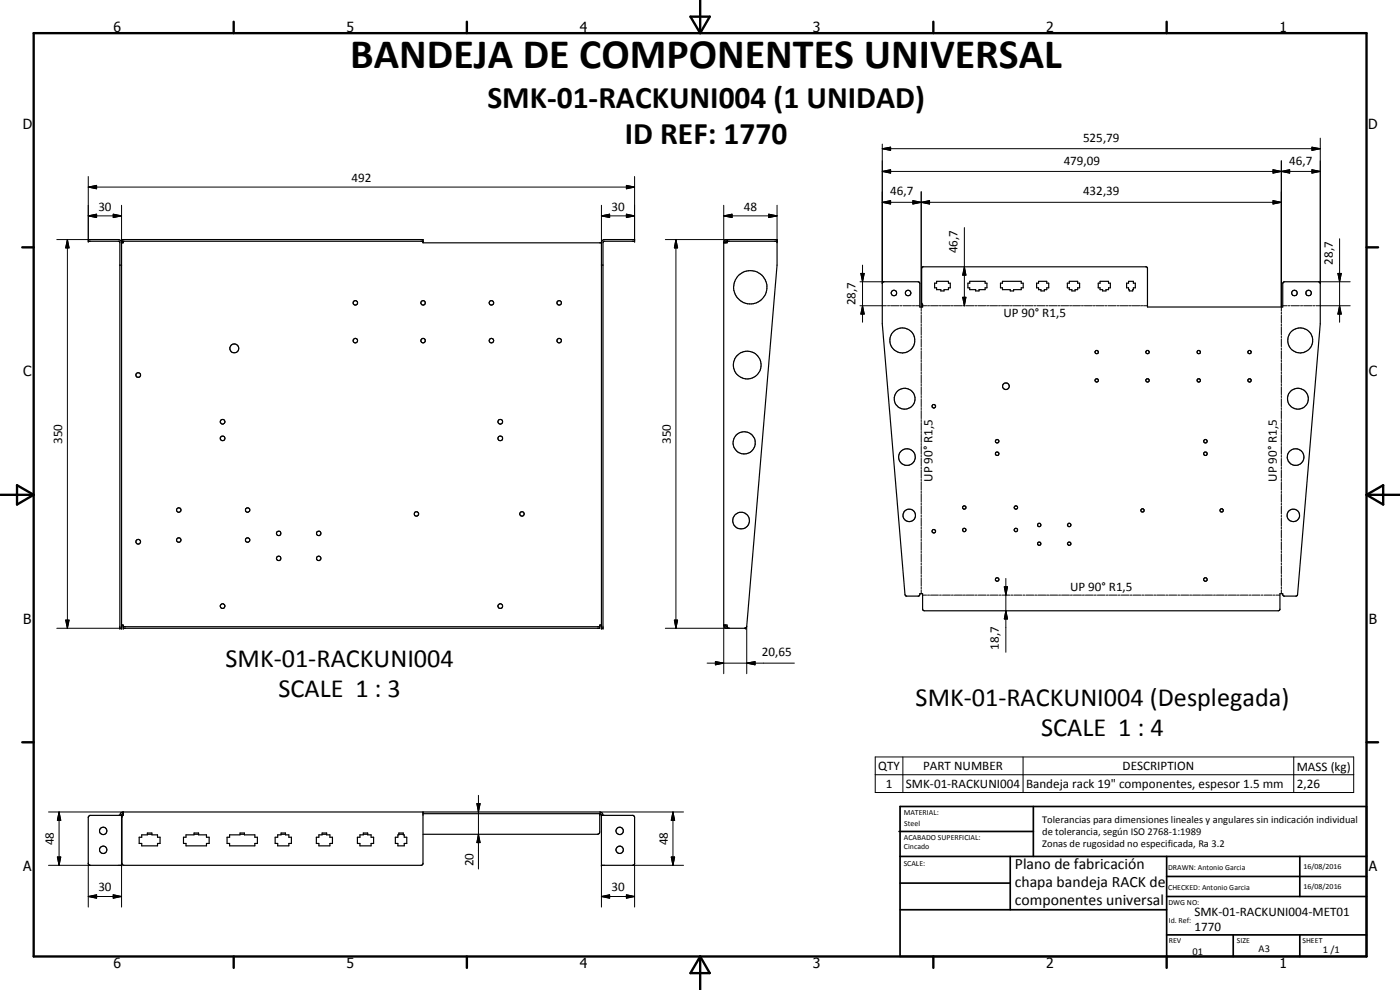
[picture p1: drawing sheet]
<svg xmlns="http://www.w3.org/2000/svg" width="420mm" height="297mm" viewBox="0 0 420 297" stroke-linecap="round" stroke-linejoin="round" font-family="sans-serif">
<g fill="none" stroke="#000" stroke-width=".35">
<path d="M26.5 71.9h9.2l.8 .7v115.9h-.5v-115.8l-.4-.3h-9.1zM36 79.5h.5M37 72.4v.5h-.5M126.9 72.4h-90.3v-.5h90.3v1h53.6M180.5 79.5h.5M180.7 72.3l.6-.4h9.1v.5h-9.1l-.3 .5v115.6h-.5v-115.9zM217.2 72.9l.2-.6 .6-.4h15.2v7.6l-9.1 108.4-.5 .6M217.2 72.9v114.6M218.2 71.9v1h-1M233.2 72.4h-15.2l-.3 .5M264.9 84.8l.4-.3 10.5 .1 .2 .4v7.1h.9v-.8l-.3-.3v-10.4l.3-.5h67.1l.4 .3v11.7h40.6v-7.1l.2-.4h10.8l.2 .4v12.2l-6.9 81.5-.3 .2h-3.7l-.3-.3v-.5h-.9v4.8l-.5 .4h-106.2l-.4-.3-.1-4.9h-.9v.5l-.3 .3h-3.7l-.4-.5-6.8-81.2zM280.5 85h.6v-.6h3.5v.6h.6v1.4h-.6v.5h-1.3v.4h-.9v-.4h-1.3v-.5h-.6z"/>
<path d="M290.5 85h.5v-.6h4.6v.6h.6v1.4h-.6v.5h-1.8v.4h-1v-.4h-1.8v-.5h-.5zM300.3 85h.6v-.6h5.6v.6h.6v1.4h-.6v.5h-2.3v.4h-1v-.4h-2.3v-.5h-.6zM311.1 85h.6v-.6h2.4v.6h.6v1.4h-.6v.5h-.7v.4h-1v-.4h-.7v-.5h-.6zM320.3 85h.6v-.6h2.5v.6h.6v1.4h-.6v.5h-.7v.4h-1v-.4h-.8v-.5h-.6zM329.6 85h.5v-.6h2.6v.6h.5v1.4h-.5v.5h-.8v.4h-1v-.4h-.8v-.5h-.5zM338.1 85h.6v-.6h1.4v.6h.6v1.4h-.6l-.2 .9h-1l-.2-.9h-.6zM36.5 187.5h.5v1h143v-1h.5M37 188h143M217.2 187.5l.2 .6 .6 .4h5.8v-.2M217.2 187.5h1v.5M217.7 187.5l.2 .5h.3M218.2 188l.5 .5"/>
<path d="M26.6 245l.4-.4h9.5v15h-9.5l-.4-.3zM37 243.6v1l-.4 .5v14l.5 .5h89.4l.4-.5v-15.5M37 243.6l-.8 .4-.2 .6M37 244.1l-.5 .5M37 243.6h143l.6 .2 .4 .8M41.8 251.2h.7v-.7h1.7v-.6h1.4v.6h1.7v.7h.7v1.9h-.7v.7h-4.8v-.7h-.7zM44.2 250.3h1.4M55.1 251.2h.7v-.7h2.4v-.6h1.4v.6h2.4v.7h.8v1.9h-.8v.7h-6.2v-.7h-.7zM58.2 250.3h1.4M68.1 251.2h.8v-.7h3.1v-.6h1.4v.6h3.1v.7h.7v1.9h-.7v.7h-7.6v-.7h-.8zM72 250.3h1.4M82.6 251.2h.7v-.7h1.1v-.6h1.3v.6h1v.7h.7v1.9h-.7v.7h-3.4v-.7h-.7z"/>
<path d="M84.4 250.3h1.3M94.9 251.2h.8v-.7h1v-.6h1.3v.6h1v.7h.8v1.9h-.8v.7h-3.3v-.7h-.8zM96.7 250.3h1.3M107.3 251.2h.7v-.7h1v-.6h1.4v.6h1v.7h.7v1.9h-.7v.7h-3.4v-.7h-.7zM109 250.3h1.4M119.7 249.9h1.3v.6h.3v.7h.8v1.9h-.8v.7h-1.9v-.7h-.8v-1.9h.8v-.7h.3zM119.7 250.3h1.3M126.9 244.1h53.1M180 244.1v5.5l-.3 .6-.4 .1h-52.4M180 244.1l.5 .5M180.5 244.6h9.5l.4 .4v14.1l-.3 .4-9.6 .1z"/>
<circle cx="106.6" cy="90.9" r=".67"/>
<circle cx="127" cy="90.9" r=".66"/>
<circle cx="147.5" cy="90.9" r=".66"/>
<circle cx="167.8" cy="90.9" r=".66"/>
<circle cx="225.2" cy="86.2" r="5"/>
<circle cx="268.3" cy="87.9" r=".82"/>
<circle cx="272.5" cy="87.9" r=".83"/>
<circle cx="388.5" cy="87.9" r=".84"/>
<circle cx="392.7" cy="87.9" r=".82"/>
<circle cx="41.5" cy="112.5" r=".7"/>
<circle cx="70.3" cy="104.5" r="1.34"/>
<circle cx="106.7" cy="102.2" r=".68"/>
<circle cx="127" cy="102.2" r=".68"/>
<circle cx="147.5" cy="102.2" r=".66"/>
<circle cx="167.8" cy="102.2" r=".66"/>
<circle cx="224.3" cy="109.5" r="4.2"/>
<circle cx="270.8" cy="102.1" r="3.8"/>
<circle cx="271.5" cy="119.6" r="3.1"/>
<circle cx="301.9" cy="115.9" r="1"/>
<circle cx="329.1" cy="114.1" r=".5"/>
<circle cx="329.1" cy="105.6" r=".49"/>
<circle cx="344.4" cy="114.1" r=".5"/>
<circle cx="344.4" cy="105.6" r=".52"/>
<circle cx="359.8" cy="114.1" r=".5"/>
<circle cx="359.8" cy="105.6" r=".52"/>
<circle cx="375" cy="105.7" r=".52"/>
<circle cx="375" cy="114.1" r=".49"/>
<circle cx="389.5" cy="119.6" r="3.1"/>
<circle cx="390.2" cy="102.1" r="3.8"/>
<circle cx="66.8" cy="131.5" r=".71"/>
<circle cx="66.8" cy="126.5" r=".71"/>
<circle cx="150.1" cy="126.5" r=".71"/>
<circle cx="150.1" cy="131.5" r=".7"/>
<circle cx="223.3" cy="132.9" r="3.3"/>
<circle cx="272.2" cy="137.1" r="2.5"/>
<circle cx="280.3" cy="121.9" r=".53"/>
<circle cx="299.2" cy="132.4" r=".52"/>
<circle cx="299.3" cy="136.1" r=".54"/>
<circle cx="361.8" cy="136.1" r=".53"/>
<circle cx="361.8" cy="132.4" r=".52"/>
<circle cx="388.8" cy="137.2" r="2.49"/>
<circle cx="53.6" cy="153" r=".67"/>
<circle cx="74.3" cy="153" r=".66"/>
<circle cx="125" cy="154.2" r=".66"/>
<circle cx="156.6" cy="154.2" r=".66"/>
<circle cx="222.4" cy="156.2" r="2.52"/>
<circle cx="272.9" cy="154.6" r="1.87"/>
<circle cx="280.3" cy="159.4" r=".53"/>
<circle cx="289.4" cy="159" r=".51"/>
<circle cx="289.4" cy="152.3" r=".5"/>
<circle cx="304.9" cy="159" r=".51"/>
<circle cx="304.9" cy="152.3" r=".5"/>
<circle cx="311.9" cy="157.5" r=".5"/>
<circle cx="320.9" cy="157.5" r=".52"/>
<circle cx="342.9" cy="153.1" r=".51"/>
<circle cx="366.6" cy="153.1" r=".5"/>
<circle cx="388.1" cy="154.6" r="1.87"/>
<circle cx="41.5" cy="162.5" r=".71"/>
<circle cx="53.6" cy="162" r=".68"/>
<circle cx="74.3" cy="162" r=".66"/>
<circle cx="83.6" cy="160" r=".66"/>
<circle cx="83.6" cy="167.5" r=".67"/>
<circle cx="95.6" cy="167.5" r=".66"/>
<circle cx="95.7" cy="160" r=".67"/>
<circle cx="299.3" cy="173.9" r=".53"/>
<circle cx="311.9" cy="163.1" r=".51"/>
<circle cx="320.9" cy="163.1" r=".51"/>
<circle cx="361.8" cy="173.9" r=".53"/>
<circle cx="66.8" cy="181.9" r=".7"/>
<circle cx="150.2" cy="181.9" r=".7"/>
<circle cx="31" cy="249.3" r="1.09"/>
<circle cx="31" cy="255" r="1.09"/>
<circle cx="186" cy="255" r="1.11"/>
<circle cx="186" cy="249.3" r="1.11"/>
</g>
<g fill="#000">
<circle cx="26.5" cy="71.9" r=".18"/>
<circle cx="26.5" cy="72.4" r=".18"/>
<circle cx="36.6" cy="72.4" r=".18"/>
<circle cx="36.6" cy="71.9" r=".18"/>
<circle cx="37" cy="72.4" r=".18"/>
<circle cx="126.9" cy="71.9" r=".18"/>
<circle cx="126.9" cy="72.4" r=".18"/>
<circle cx="190.4" cy="71.9" r=".18"/>
<circle cx="190.4" cy="72.4" r=".18"/>
<circle cx="218.2" cy="71.9" r=".18"/>
<circle cx="218.2" cy="72.4" r=".18"/>
<circle cx="233.2" cy="71.9" r=".18"/>
<circle cx="233.2" cy="72.4" r=".18"/>
<circle cx="36" cy="188.5" r=".18"/>
<circle cx="36.5" cy="188.5" r=".18"/>
<circle cx="37" cy="188" r=".18"/>
<circle cx="37" cy="188.5" r=".18"/>
<circle cx="180.5" cy="188.5" r=".18"/>
<circle cx="181" cy="188.5" r=".18"/>
<circle cx="218.2" cy="188" r=".18"/>
<circle cx="223.8" cy="188.5" r=".18"/>
<circle cx="36.5" cy="259.6" r=".18"/>
<circle cx="36.5" cy="244.6" r=".18"/>
<circle cx="180.5" cy="244.6" r=".18"/>
<circle cx="180.5" cy="259.6" r=".18"/>
</g>
<g fill="none" stroke="#000" stroke-width=".3">
<path d="M26.5 56.1l2.5-.5v1zM26.5 56.1h163.9M26.5 53v18.9M188 55.6l2.4 .5-2.4 .5zM190.4 53v18.9M264.8 44.6l2.5-.4v.9zM264.8 51.4l2.5-.5v1zM264.8 43.2v41.8M264.8 44.6h131.4M264.8 51.4h131.4M276.5 57.5v35.8M382 50.9l2.5 .5-2.5 .5z"/>
<path d="M382 50.9v1l5-1v1zM384.5 51.4l2.5-.5v1zM384.5 48.3v45M393.7 44.2l2.5 .4-2.5 .5zM393.7 50.9l2.5 .5-2.5 .5zM396.2 41.4v43.6M17 71.9h10.1M20.2 71.9l.5 2.5h-1zM20.2 71.9v116.6M26.5 64.8l2.5-.5v1zM26.5 64.8h10M34 64.3l2.5 .5-2.5 .5z"/>
<path d="M36.5 61.6v11.3M180.5 64.8l2.5-.5v1zM180.5 64.8h9.9M180.5 61.6v11.3M188 64.3l2.4 .5-2.4 .5zM199.7 71.9h19.2M202.8 71.9l.6 2.5h-1zM202.8 71.9v116.6M217.2 64.8l2.5-.5v1zM217.2 64.8h16M217.2 61.6v11.3M230.7 64.3l2.5 .5-2.5 .5z"/>
<path d="M233.2 61.6v10.8M258.9 79.5v17.2M264.8 60.7l2.5-.5v1zM264.8 60.7h119.7M274 60.2l2.5 .5-2.5 .5zM274 60.2l5 1v-1l-5 1zM276.5 60.7l2.5-.5v1zM289.4 68.3v23.4M382 60.2l2.5 .5-2.5 .5zM402 71.6v25.1M258.1 91.7h7.9M258.1 84.5h7.2"/>
<path d="M258.3 82h1.1l-.5 2.5zM258.9 91.7l.5 2.5h-1.1zM266.3 91.7h.7M267.3 91.7h2.5M270.1 91.7h.6M271 91.7h2.5M273.8 91.7h.7M274.8 91.7h1.2M276.5 93.6v.6M276.5 94.5v2.4M276.5 97.2v.6M276.5 98.1v2.4"/>
<path d="M276.9 91.7h1.2M278.4 91.7h.6M279.3 91.7h2.3M281.9 91.7h.6M282.8 91.7h2.4M285.4 91.7h.7M286.3 91.7h2.4M288.9 89.2h1l-.5 2.5zM289 91.7h.6M289.4 80.1l.5 2.4h-1zM289.9 91.7h2.4M292.6 91.7h.5"/>
<path d="M293.4 91.7h2.4M296.1 91.7h.6M297 91.7h2.4M299.7 91.7h.6M300.6 91.7h2.3M303.2 91.7h.6M304.1 91.7h2.4M306.8 91.7h.6M307.7 91.7h2.3M310.3 91.7h.6M311.2 91.7h2.4M313.9 91.7h.6"/>
<path d="M314.8 91.7h2.3M317.4 91.7h.6M318.3 91.7h2.4M321 91.7h.6M321.9 91.7h2.4M324.6 91.7h.6M325.4 91.7h2.4M328.1 91.7h.6M329 91.7h2.4M331.7 91.7h.6M332.6 91.7h2.3M335.2 91.7h.6"/>
<path d="M336.1 91.7h2.4M338.7 91.7h.7M339.6 91.7h2.4M342.3 91.7h.6M343.2 91.7h1.2M384.5 93.6v.6M384.5 94.5v2.4M384.5 97.2v.6M384.5 98.1v2.4M385 91.7h1.2M386.5 91.7h.7M387.5 91.7h2.5"/>
<path d="M390.3 91.7h.6M391.2 91.7h2.5M394 91.7h.7M395 91.7h10.2M395.7 84.5h9.5M401.5 82h1l-.5 2.5zM402 91.7l.5 2.5h-1zM276.5 100.8v.6M276.5 101.7v2.4M276.5 104.4v.6M276.5 105.3v2.4M276.5 107.9v.7"/>
<path d="M276.5 108.9v2.4M276.5 111.5v.6M276.5 112.4v2.5M276.5 115.1v.6M276.5 116v2.4M276.5 118.7v.6M276.5 119.6v2.4M384.5 100.8v.6M384.5 101.7v2.4M384.5 104.4v.6M384.5 105.3v2.4M384.5 107.9v.7"/>
<path d="M384.5 108.9v2.4M384.5 111.5v.6M384.5 112.4v2.5M384.5 115.1v.6M384.5 116v2.4M384.5 118.7v.6M384.5 119.6v2.4M276.5 122.3v.6M276.5 123.2v2.4M276.5 125.9v.6M276.5 126.8v2.4M276.5 129.5v.5"/>
<path d="M276.5 130.3v2.5M276.5 133.1v.5M276.5 133.9v2.4M276.5 136.7v.5M276.5 137.5v2.4M384.5 122.3v.6M384.5 123.2v2.4M384.5 125.9v.6M384.5 126.8v2.4M384.5 129.5v.5M384.5 130.3v2.5M384.5 133.1v.5"/>
<path d="M384.5 133.9v2.4M384.5 136.7v.5M384.5 137.5v2.4M276.5 140.2v.6M276.5 141.1v2.4M276.5 143.8v.6M276.5 144.7v2.4M276.5 147.4v.6M276.5 148.3v2.4M276.5 151v.6M276.5 151.8v2.4M276.5 154.6v.6"/>
<path d="M276.5 155.4v2.5M276.5 158.1v.6M276.5 159v2.4M384.5 140.2v.6M384.5 141.1v2.4M384.5 143.8v.6M384.5 144.7v2.4M384.5 147.4v.6M384.5 148.3v2.4M384.5 151v.6M384.5 151.8v2.4M384.5 154.6v.6"/>
<path d="M384.5 155.4v2.5M384.5 158.1v.6M384.5 159v2.4M276.5 161.7v.6M276.5 162.6v2.4M276.5 165.3v.6M276.5 166.2v2.4M276.5 168.9v.6M276.5 169.8v2.4M276.5 172.5v.6M276.5 173.4v2.4M276.5 176.1v.6"/>
<path d="M276.5 177v1.1M276.9 178.6h1.2M278.4 178.6h.6M279.3 178.6h2.3M282 178.6h.5M282.9 178.6h2.3M285.5 178.6h.6M286.4 178.6h2.4M289.1 178.6h.6M290 178.6h2.4M292.7 178.6h.6M293.6 178.6h2.3"/>
<path d="M296.2 178.6h.6M297.1 178.6h2.4M299.8 178.6h.6M300.7 178.6h2.4M301.4 176.1h1l-.5 2.5zM301.9 173.6v22.1M303.4 178.6h.6M304.3 178.6h2.4M307 178.6h.5M307.9 178.6h2.3M310.5 178.6h.6M311.4 178.6h2.4"/>
<path d="M314.1 178.6h.6M315 178.6h2.4M317.7 178.6h.6M318.6 178.6h2.4M321.3 178.6h.5M322.1 178.6h2.5M324.9 178.6h.5M325.7 178.6h2.4M328.4 178.6h.6M329.3 178.6h2.4M332 178.6h.6M332.9 178.6h2.4"/>
<path d="M335.6 178.6h.6M336.5 178.6h2.4M339.2 178.6h.6M340.1 178.6h2.3M342.7 178.6h.6M343.6 178.6h2.4M346.3 178.6h.6M347.2 178.6h2.4M349.9 178.6h.6M350.8 178.6h2.3M353.5 178.6h.5M354.4 178.6h2.3"/>
<path d="M357 178.6h.6M357.9 178.6h2.4M360.6 178.6h.6M361.5 178.6h2.4M364.2 178.6h.6M365.1 178.6h2.3M367.7 178.6h.6M368.6 178.6h2.4M371.3 178.6h.6M372.2 178.6h2.4M374.9 178.6h.6M375.8 178.6h2.4"/>
<path d="M378.5 178.6h.5M379.4 178.6h2.4M382 178.6h.6M382.9 178.6h1.2M384.5 161.7v.6M384.5 162.6v2.4M384.5 165.3v.6M384.5 166.2v2.4M384.5 168.9v.6M384.5 169.8v2.4M384.5 172.5v.6M384.5 173.4v2.4"/>
<path d="M384.5 176.1v.6M384.5 177v1.1M17 188.5h19M19.7 186.1h1l-.5 2.4zM199.7 188.5h19.2M202.4 186.1h1l-.6 2.4zM212.2 199h26.2M214.7 198.5l2.5 .5-2.5 .5zM217.2 187.5v14.6M224.1 199l2.5-.5v1zM224.1 187.9v14.2M301.9 183.3l.5 2.4h-1z"/>
<path d="M143.6 238.6v22.1M262.7 227.1h143.6v10.7h-143.6zM262.7 232.5h143.6M271 227.1v10.7M307 227.1v10.7M388.3 227.1v10.7M14.6 259.6h12.5M14.6 243.6h22.4M17.2 257.1h1l-.5 2.5zM17.7 243.6l.5 2.5h-1zM17.7 243.6v16M26.5 259v13.2"/>
<path d="M36.5 259.6v12.6M143.1 241.1h1l-.5 2.5zM143.6 250.3l.5 2.5h-1zM180 243.6h25.1M180.5 259.6v12.6M189.8 259.6h15.3M190.4 259v13.2M201.5 257.1h1l-.5 2.5zM202 243.6l.5 2.5h-1zM202 243.6v16M26.5 269l2.5-.5v1zM26.5 269h10"/>
<path d="M34 268.5l2.5 .5-2.5 .5zM180.5 269l2.5-.5v1zM180.5 269h9.9M188 268.5l2.4 .5-2.4 .5z"/>
</g>
<g fill="none" stroke="#000" stroke-width=".71">
<path d="M10.1 9.9h400v277.1h-400zM70.1 6.5v3.4M140.1 6.5v3.4M207.2 5h5.8l-2.9 4.9zM210.1 0v9.9M280.1 6.5v3.4M350.1 6.5v3.4M6.7 74.2h3.4M410.1 74.2h3.5M.1 148.5h10M5.1 145.6l5 2.9-5 2.9zM410.1 148.5h10"/>
<path d="M410.1 148.5l5-2.9v5.8zM6.7 222.7h3.4M410.1 222.7h3.5M70.1 287v3.4M140.1 287v3.4M210.1 287v10M210.1 287l2.9 5h-5.8zM280.1 287v3.4M350.1 287v3.4"/>
</g>
<g fill="none" stroke="#000" stroke-width=".51">
<path d="M269.8 249.5h40.3M270.1 242h140v45h-140zM270.1 257h140M303.2 257v16M310.1 242v15M350.1 257v30M390.1 257v12M270.1 265h33.1M270.1 273h80M350.1 269h60M350.1 263h60M350.1 280.5h60"/>
<path d="M370.1 280.5v6.5M390.1 280.5v6.5"/>
</g>
<g fill="#000">
<path d="M26.5 56.1l2.5-.5v1zM188 55.6l2.4 .5-2.4 .5zM264.8 44.6l2.5-.4v.9zM264.8 51.4l2.5-.5v1zM382 50.9l2.5 .5-2.5 .5zM384.5 51.4l2.5-.5v1zM393.7 44.2l2.5 .4-2.5 .5zM393.7 50.9l2.5 .5-2.5 .5zM20.2 71.9l.5 2.5h-1zM26.5 64.8l2.5-.5v1zM34 64.3l2.5 .5-2.5 .5zM180.5 64.8l2.5-.5v1z"/>
<path d="M188 64.3l2.4 .5-2.4 .5zM202.8 71.9l.6 2.5h-1zM217.2 64.8l2.5-.5v1zM230.7 64.3l2.5 .5-2.5 .5zM264.8 60.7l2.5-.5v1zM274 60.2l2.5 .5-2.5 .5zM276.5 60.7l2.5-.5v1zM382 60.2l2.5 .5-2.5 .5zM258.3 82h1.1l-.5 2.5zM258.9 91.7l.5 2.5h-1.1zM288.9 89.2h1l-.5 2.5zM289.4 80.1l.5 2.4h-1z"/>
<path d="M401.5 82h1l-.5 2.5zM402 91.7l.5 2.5h-1zM301.4 176.1h1l-.5 2.5zM19.7 186.1h1l-.5 2.4zM202.4 186.1h1l-.6 2.4zM214.7 198.5l2.5 .5-2.5 .5zM224.1 199l2.5-.5v1zM301.9 183.3l.5 2.4h-1zM17.2 257.1h1l-.5 2.5zM17.7 243.6l.5 2.5h-1zM143.1 241.1h1l-.5 2.5zM143.6 250.3l.5 2.5h-1z"/>
<path d="M201.5 257.1h1l-.5 2.5zM202 243.6l.5 2.5h-1zM26.5 269l2.5-.5v1zM34 268.5l2.5 .5-2.5 .5zM180.5 269l2.5-.5v1zM188 268.5l2.4 .5-2.4 .5z"/>
</g>
<text font-size="12.6" x="105.1" y="20.5">BANDEJA DE COMPONENTES UNIVERSAL</text>
<g font-size="9.4">
<text x="146.3" y="32.3">SMK-01-RACKUNI004 (1 UNIDAD)</text>
<text x="187.5" y="43.1">ID REF: 1770</text>
</g>
<g font-size="7.9">
<text x="67.7" y="200.2">SMK-01-RACKUNI004</text>
<text x="83.6" y="209.2">SCALE 1 : 3</text>
<text x="274.8" y="211.8">SMK-01-RACKUNI004 (Desplegada)</text>
<text x="312.5" y="220.8">SCALE 1 : 4</text>
</g>
<g font-size="4.7">
<text x="304.6" y="260.8">Plano de fabricación</text>
<text x="304.6" y="266.2">chapa bandeja RACK de</text>
<text x="304.6" y="271.6">componentes universal</text>
</g>
<g font-size="4.2">
<text x="34" y="9.6">6</text>
<text x="104" y="9.6">5</text>
<text x="174" y="9.6">4</text>
<text x="244" y="9.6">3</text>
<text x="314" y="9.6">2</text>
<text x="384" y="9.6">1</text>
<text x="6.8" y="38.7">D</text>
<text x="410.6" y="38.7">D</text>
<text x="7" y="112.9">C</text>
<text x="410.8" y="112.9">C</text>
<text x="7" y="187.1">B</text>
<text x="410.8" y="187.1">B</text>
<text x="7" y="261.4">A</text>
<text x="410.8" y="261.4">A</text>
<text x="34" y="290.4">6</text>
<text x="104" y="290.4">5</text>
<text x="174" y="290.4">4</text>
<text x="244" y="290.4">3</text>
<text x="314" y="290.4">2</text>
<text x="384" y="290.4">1</text>
</g>
<g font-size="3.9">
<text x="325" y="42.6">525,79</text>
<text x="319.2" y="49.4">479,09</text>
<text x="386.9" y="49.4">46,7</text>
<text x="105.5" y="54.6">492</text>
<text x="267.2" y="58.6">46,7</text>
<text x="325" y="58.6">432,39</text>
<text x="29.5" y="63.2">30</text>
<text x="183.5" y="63.2">30</text>
<text x="223.2" y="63.2">48</text>
<text x="287.3" y="76" transform="rotate(-90 287.3 76)">46,7</text>
<text x="400" y="79.4" transform="rotate(-90 400 79.4)">28,7</text>
<text x="256.8" y="91.7" transform="rotate(-90 256.8 91.7)">28,7</text>
<text x="301.1" y="95.1">UP 90° R1,5</text>
<text x="18.7" y="133.2" transform="rotate(-90 18.7 133.2)">350</text>
<text x="201.3" y="133.2" transform="rotate(-90 201.3 133.2)">350</text>
<text x="279.9" y="144.6" transform="rotate(-90 279.9 144.6)">UP 90° R1,5</text>
<text x="383.2" y="144.6" transform="rotate(-90 383.2 144.6)">UP 90° R1,5</text>
<text x="321.1" y="177.2">UP 90° R1,5</text>
<text x="228.7" y="196.9">20,65</text>
<text x="299.8" y="194.9" transform="rotate(-90 299.8 194.9)">18,7</text>
<text x="263.6" y="231.1">QTY</text>
<text x="277.1" y="231.1">PART NUMBER</text>
<text x="336.9" y="231.1">DESCRIPTION</text>
<text x="389.2" y="231.2">MASS (kg)</text>
<text x="265.8" y="236.4">1</text>
<text x="271.9" y="236.4">SMK-01-RACKUNI004</text>
<text x="307.9" y="236.5">Bandeja rack 19&quot; componentes, espesor 1.5 mm</text>
<text x="389.2" y="236.4">2,26</text>
<text x="16.2" y="253.7" transform="rotate(-90 16.2 253.7)">48</text>
<text x="200.4" y="253.7" transform="rotate(-90 200.4 253.7)">48</text>
<text x="142.1" y="260" transform="rotate(-90 142.1 260)">20</text>
<text x="29.5" y="267.4">30</text>
<text x="183.5" y="267.4">30</text>
<text x="358.5" y="275">SMK-01-RACKUNI004-MET01</text>
<text x="358.5" y="279.4">1770</text>
</g>
<g font-size="3.1">
<text x="312.7" y="246.8">Tolerancias para dimensiones lineales y angulares sin indicación individual</text>
<text x="312.7" y="250.4">de tolerancia, según ISO 2768-1:1989</text>
<text x="312.7" y="254">Zonas de rugosidad no especificada, Ra 3.2</text>
<text x="357.9" y="286.4">01</text>
<text x="377.7" y="285.6">A3</text>
<text x="397" y="285.9">1 /1</text>
</g>
<g font-size="2.4">
<text x="271.2" y="244.4">MATERIAL:</text>
<text x="271.3" y="252">ACABADO SUPERFICIAL:</text>
<text x="271.4" y="247.9">Steel</text>
<text x="271.3" y="254.6">Cincado</text>
<text x="271.2" y="259.7">SCALE:</text>
<text x="350.6" y="260.9">DRAWN: Antonio Garcia</text>
<text x="391.2" y="260.6">16/08/2016</text>
<text x="350.6" y="267">CHECKED: Antonio Garcia</text>
<text x="391.2" y="266.7">16/08/2016</text>
<text x="350.6" y="271.4">DWG NO:</text>
<text x="350.8" y="276.9">Id. Ref:</text>
<text x="350.8" y="282.8">REV</text>
<text x="371.2" y="282.9">SIZE</text>
<text x="390.9" y="282.9">SHEET</text>
</g>
</svg>
